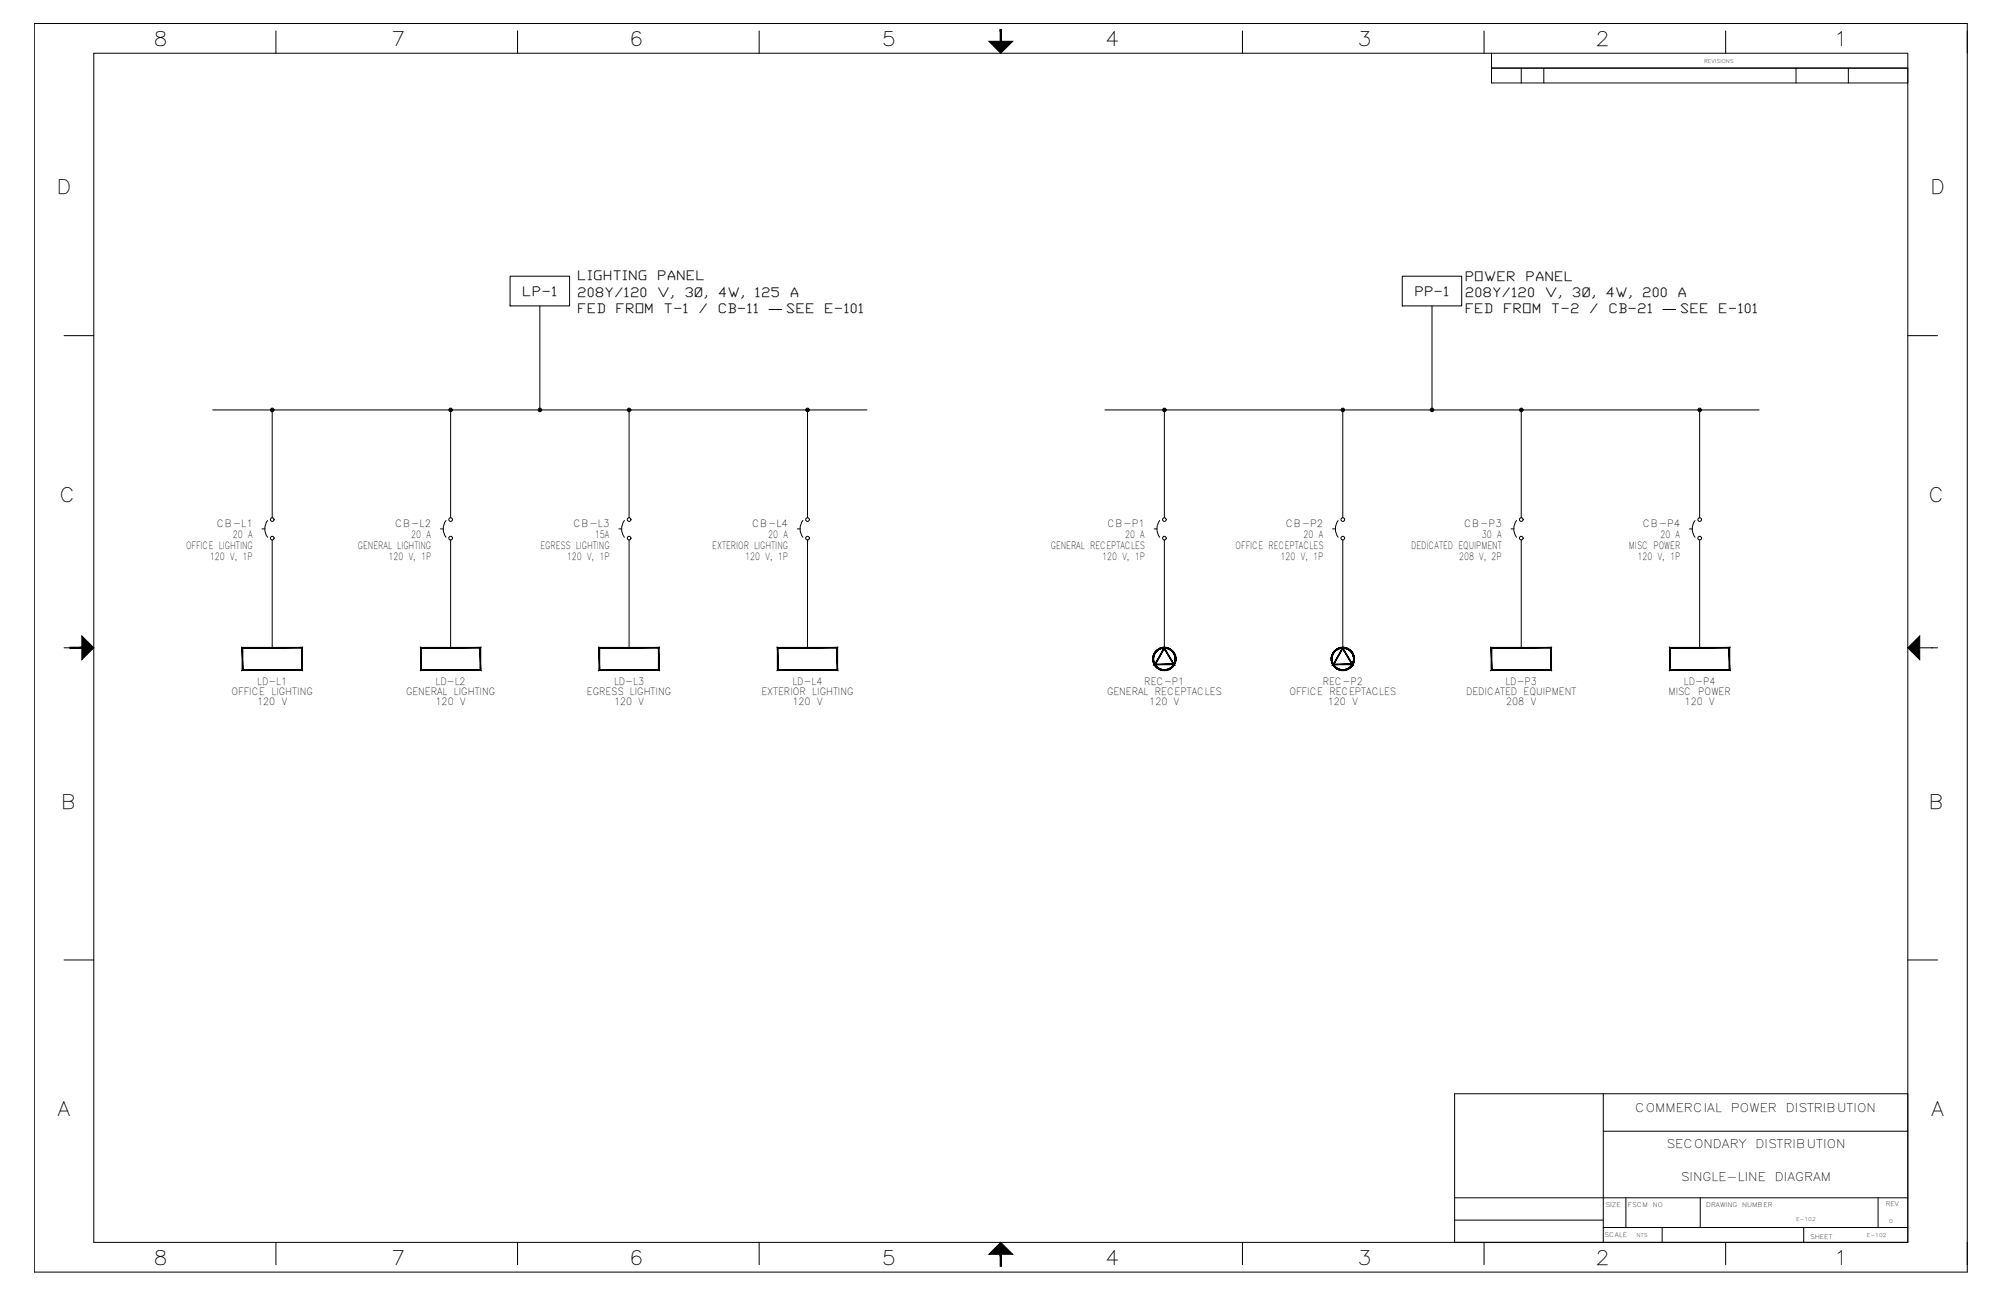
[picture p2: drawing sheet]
<svg xmlns="http://www.w3.org/2000/svg" width="864mm" height="559mm" viewBox="0 0 864 559" stroke-linecap="round" stroke-linejoin="round" font-family="sans-serif">
<!-- layer: Viewport -->
<path d="M643.4 29.4h179.6" fill="none" stroke="#000" stroke-width=".43"/>
<!-- layer: Title Block -->
<g fill="none" stroke="#000" stroke-width=".43">
<path d="M14.8 10.1h833.8v538.8h-833.8zM119 13.3v9.7M223.3 13.3v9.7M327.5 13.3v9.7M431.7 13.3v9.7M535.9 13.3v9.7M640.2 13.3v9.7M744.4 13.3v9.7M40.5 23h782.5v513.1h-782.5zM643.4 23v6.4h179.6M643.4 35.8h179.6M656.2 29.4v6.4"/>
<path d="M666 29.4v6.4M774.7 29.4v6.4M797.3 29.4v6.4M27.6 144.8h12.9M823 144.8h12.8M27.6 279.5h12.9M30.2 279.5h.1M823 279.5h12.8M833.2 279.5h.1M27.6 414.2h12.9M823 414.2h12.8M691.6 472v64.1"/>
<path d="M823 472h-195.5v64.1M691.6 488.1h131.4M627.5 516.9h195.5M701.4 516.9v12.8M733.4 516.9v12.8M810.1 516.9v12.8M119 536.1v9.6M223.3 536.1v9.6M327.5 536.1v9.6M431.7 536.1v9.6M535.9 536.1v9.6M627.5 526.5h64.1"/>
<path d="M640.2 536.1v9.6M691.6 529.7h131.4M717 529.7v6.4M744.4 536.1v9.6M778.1 529.7v6.4"/>
</g>
<g fill="#000" stroke="#000" stroke-width=".43">
<path d="M426.6 17.8h10.2l-5.1 5.2zM35.3 274.4l5.2 5.1-5.2 5.2zM823 279.5l5.1-5.1v10.3zM431.7 536.1l5.1 5.1h-10.2z"/>
<path d="M431.4 12.7l.6 5.1v-5.1zM431.4 12.7l.6 5.1h-.6z"/>
<path d="M30.2 279.3v.5l5.1-.5zM30.2 279.8l5.1-.5v.5z"/>
<path d="M431.4 541.2v5.2h.6zM431.4 541.2h.6v5.2z"/>
</g>
<!-- layer: 0 -->
<path d="M643.4 29.4v6.4M823 29.4v6.4M220 119.2h25.7v12.8h-25.7zM604.9 119.2h25.6v12.8h-25.6zM91.8 176.9h282.2M476.6 176.9h282.2M823 472v64.1h-195.5" fill="none" stroke="#000" stroke-width=".43"/>
<!-- layer: GRY_20AWG -->
<g fill="none" stroke="#000" stroke-width=".43">
<path d="M232.9 132v44.9M617.7 132v44.9M117.4 176.9v46.5M194.4 176.9v46.5M271.4 176.9v46.5M348.3 176.9v46.5M502.3 176.9v46.5M579.2 176.9v46.5M656.2 176.9v46.5M733.2 176.9v46.5M117.4 233v46.5M194.4 233v46.5"/>
<path d="M271.4 233v46.5M348.3 233v46.5M502.3 233v46.5M579.2 233v46.5M656.2 233v46.5M733.2 233v46.5"/>
</g>
<!-- layer: SYMS -->
<g fill="none" stroke="#000" stroke-width=".43">
<path d="M113 228.2h1.2M115.4 224.6a6 6 0 0 0 0 7.2M190 228.2h1.2M192.4 224.6a6 6 0 0 0 0 7.2M267 228.2h1.1M269.4 224.6a6 6 0 0 0 0 7.2M343.9 228.2h1.2M346.3 224.6a6 6 0 0 0 0 7.2M497.9 228.2h1.2M500.3 224.6a6 6 0 0 0 0 7.2M574.9 228.2h1.1M577.2 224.6a6 6 0 0 0 0 7.2"/>
<path d="M651.8 228.2h1.2M654.2 224.6a6 6 0 0 0 0 7.2M728.8 228.2h1.2M731.2 224.6a6 6 0 0 0 0 7.2"/>
<circle cx="117.4" cy="176.9" r=".77"/>
<circle cx="117.4" cy="176.9" r=".48"/>
<circle cx="117.4" cy="176.9" r=".24"/>
<circle cx="194.4" cy="176.9" r=".77"/>
<circle cx="194.4" cy="176.9" r=".48"/>
<circle cx="194.4" cy="176.9" r=".24"/>
<circle cx="232.9" cy="176.9" r=".77"/>
<circle cx="232.9" cy="176.9" r=".48"/>
<circle cx="232.9" cy="176.9" r=".24"/>
<circle cx="271.4" cy="176.9" r=".77"/>
<circle cx="271.4" cy="176.9" r=".48"/>
<circle cx="271.4" cy="176.9" r=".24"/>
<circle cx="348.3" cy="176.9" r=".77"/>
<circle cx="348.3" cy="176.9" r=".48"/>
<circle cx="348.3" cy="176.9" r=".24"/>
<circle cx="502.3" cy="176.9" r=".77"/>
<circle cx="502.3" cy="176.9" r=".48"/>
<circle cx="502.3" cy="176.9" r=".24"/>
<circle cx="579.2" cy="176.9" r=".77"/>
<circle cx="579.2" cy="176.9" r=".48"/>
<circle cx="579.2" cy="176.9" r=".24"/>
<circle cx="617.7" cy="176.9" r=".77"/>
<circle cx="617.7" cy="176.9" r=".48"/>
<circle cx="617.7" cy="176.9" r=".24"/>
<circle cx="656.2" cy="176.9" r=".77"/>
<circle cx="656.2" cy="176.9" r=".48"/>
<circle cx="656.2" cy="176.9" r=".24"/>
<circle cx="733.2" cy="176.9" r=".77"/>
<circle cx="733.2" cy="176.9" r=".48"/>
<circle cx="733.2" cy="176.9" r=".24"/>
<circle cx="117.4" cy="232.2" r=".79"/>
<circle cx="117.4" cy="224.2" r=".79"/>
<circle cx="194.4" cy="232.2" r=".79"/>
<circle cx="194.4" cy="224.2" r=".79"/>
<circle cx="271.4" cy="224.2" r=".79"/>
<circle cx="271.4" cy="232.2" r=".79"/>
<circle cx="348.3" cy="232.2" r=".79"/>
<circle cx="348.3" cy="224.2" r=".79"/>
<circle cx="502.3" cy="232.2" r=".79"/>
<circle cx="502.3" cy="224.2" r=".79"/>
<circle cx="579.2" cy="224.2" r=".79"/>
<circle cx="579.2" cy="232.2" r=".79"/>
<circle cx="656.2" cy="232.2" r=".79"/>
<circle cx="656.2" cy="224.2" r=".79"/>
<circle cx="733.2" cy="224.2" r=".79"/>
<circle cx="733.2" cy="232.2" r=".79"/>
</g>
<g fill="#000" stroke="#000" stroke-width=".43">
<path d="M104.4 279.4l.4 .3 25.6-.3zM104.8 279.7l25.6-.3-.3 .3zM130.4 279.4l-.3 .3 .3 9.6zM130.1 279.7l.3 9.6-.3-.3zM104.4 289.3h26l-.3-.3zM104.4 289.3l.4-.3h25.3zM104.4 279.4v9.9l.4-.3zM104.4 279.4l.4 .3v9.3z"/>
<path d="M181.4 279.4l.3 .3 25.7-.3zM181.7 279.7l25.7-.3-.3 .3zM207.4 279.4l-.3 .3 .3 9.6zM207.1 279.7l.3 9.6-.3-.3zM181.4 289.3h26l-.3-.3zM181.4 289.3l.3-.3h25.4zM181.4 279.4v9.9l.3-.3zM181.4 279.4l.3 .3v9.3z"/>
<path d="M258.4 279.4l.3 .3 25.6-.3zM258.7 279.7l25.6-.3-.3 .3zM284.3 279.4l-.3 .3 .3 9.6zM284 279.7l.3 9.6-.3-.3zM258.4 289.3h25.9l-.3-.3zM258.4 289.3l.3-.3h25.3zM258.4 279.4v9.9l.3-.3zM258.4 279.4l.3 .3v9.3z"/>
<path d="M335.3 279.4l.4 .3 25.6-.3zM335.7 279.7l25.6-.3-.3 .3zM361.3 279.4l-.3 .3 .3 9.6zM361 279.7l.3 9.6-.3-.3zM335.3 289.3h26l-.3-.3zM335.3 289.3l.4-.3h25.3zM335.3 279.4v9.9l.4-.3zM335.3 279.4l.4 .3v9.3z"/>
<path d="M502.3 279.4l-3.8 7.1 3.8-6.5zM502.3 279.4l-3.8 7.1-.5 .3zM498 286.8l8-.3h-7.5zM498 286.8l8-.3 .6 .3zM502.3 280l3.7 6.5 .6 .3zM502.3 279.4l4.3 7.4-4.3-6.8z"/>
<path d="M579.2 279.4l-3.7 7.1 3.7-6.5zM579.2 279.4l-3.7 7.1-.6 .3zM574.9 286.8l8.1-.3h-7.5zM574.9 286.8l8.1-.3 .6 .3zM579.2 280l3.8 6.5 .6 .3zM579.2 279.4l4.4 7.4-4.4-6.8z"/>
<path d="M643.2 279.4l.3 .3 25.7-.3zM643.5 279.7l25.7-.3-.3 .3zM669.2 279.4l-.3 .3 .3 9.6zM668.9 279.7l.3 9.6-.3-.3zM643.2 289.3h26l-.3-.3zM643.2 289.3l.3-.3h25.4zM643.2 279.4v9.9l.3-.3zM643.2 279.4l.3 .3v9.3z"/>
<path d="M720.2 279.4l.3 .3 25.7-.3zM720.5 279.7l25.7-.3-.4 .3zM745.8 279.7l.4 9.6v-9.9zM745.8 279.7l.4 9.6-.4-.3zM720.2 289.3h26l-.4-.3zM720.2 289.3l.3-.3h25.3zM720.2 279.4v9.9l.3-.3zM720.2 279.4l.3 .3v9.3z"/>
<path d="M501.7 289l.6 .3h-.7zM501.7 289l.6 .3v-.3zM502.3 289l.6 .3h-.6zM502.3 289l.6 .3v-.3zM502.9 289l.7 .1-.7 .2zM502.9 289l.7 .1-.1-.3zM503.5 288.8l.7 .1-.6 .2zM503.5 288.8l.7 .1-.2-.3zM504 288.6l.7 .1-.5 .2zM504 288.6l.7 .1-.1-.3zM504.6 288.4l.7-.1-.6 .4zM504.6 288.4l.7-.1-.2-.3zM505.1 288l.7-.1-.5 .4zM505.1 288l.7-.1-.2-.3zM505.6 287.6l.6-.2-.4 .5zM506 287.2l-.4 .4 .6-.2zM506 287.2l.6-.4-.4 .6zM506.3 286.7l-.3 .5 .6-.4zM506.3 286.7l.6-.5-.3 .6zM506.6 286.1l-.3 .6 .6-.5zM506.6 286.1l.5-.5-.2 .6zM506.8 285.5l-.2 .6 .5-.5zM507.2 285l-.1 .6-.3-.1zM506.9 285l-.1 .5 .4-.5zM507.2 284.3v.7h-.3zM506.9 284.3v.7l.3-.7zM507.2 283.7v.6h-.3zM506.9 283.7v.6l.3-.6zM507.1 283l.1 .7h-.3zM506.8 283.1l.1 .6 .2-.7zM506.9 282.4l.2 .6-.3 .1zM506.6 282.6l.2 .5 .1-.7zM506.6 281.9l.3 .5-.3 .2zM506.3 282l.3 .6v-.7zM506.2 281.3l.4 .6-.3 .1zM506 281.5l.3 .5-.1-.7zM505.8 280.8l.4 .5-.2 .2zM505.8 280.8l-.2 .3 .4 .4zM505.3 280.4l.5 .4-.2 .3zM505.3 280.4l-.2 .3 .5 .4zM504.7 280l.6 .4-.2 .3zM504.7 280l-.1 .3 .5 .4zM504.2 279.7l.5 .3-.1 .3zM504.2 279.7l-.2 .3 .6 .3zM503.6 279.5l.6 .2-.2 .3zM503.6 279.5l-.1 .4 .5 .1zM502.9 279.4l.7 .1-.1 .4zM502.9 279.4v.3l.6 .2zM502.3 279.4h.6v.3zM502.3 279.4v.3h.6zM501.6 279.4h.7v.3zM501.6 279.4l.1 .3h.6zM501 279.5l.6-.1 .1 .3zM501 279.5l.1 .4 .6-.2zM500.4 279.7l.6-.2 .1 .4zM500.4 279.7l.1 .3 .6-.1zM499.8 280l.6-.3 .1 .3zM499.8 280l.1 .3 .6-.3zM499.2 280.4l.6-.4 .1 .3zM499.2 280.4l.2 .3 .5-.4zM498.8 280.8l.4-.4 .2 .3zM498.8 280.8l.2 .3 .4-.4zM498.8 280.8l.2 .3-.7 .2zM498.3 281.3l.3 .2 .4-.4zM498.3 281.3l.3 .2-.6 .4zM498 281.9l.2 .1 .4-.5zM498 281.9l.2 .1-.5 .4zM497.7 282.4l.3 .2 .2-.6zM497.7 282.4l.3 .2-.5 .4zM497.5 283l.3 .1 .2-.5zM497.5 283l.3 .1-.5 .6zM497.8 283.1l-.5 .6h.4zM497.3 283.7h.4l-.4 .6zM497.7 283.7l-.4 .6h.3zM497.3 284.3h.3l-.3 .7zM497.6 284.3l-.3 .7h.4zM497.3 285h.4l-.2 .6zM497.7 285l-.2 .6 .3-.1zM497.5 285.6l.3-.1-.1 .7zM497.8 285.5l-.1 .7 .3-.1zM497.7 286.2l.3-.1v.7zM498 286.1v.7l.2-.1zM498 286.8l.2-.1 .1 .7zM498.2 286.7l.1 .7 .3-.2zM498.3 287.4l.3-.2 .2 .7zM498.6 287.2l.2 .7 .2-.3zM498.8 287.9l.2-.3 .2 .7zM499 287.6l.2 .7 .2-.3zM499.4 288l.4 .7-.6-.4zM499.4 288l.4 .7 .1-.3zM499.9 288.4l.5 .5-.6-.2zM499.9 288.4l.5 .5 .1-.3zM500.5 288.6l.5 .5-.6-.2zM500.5 288.6l.5 .5 .1-.3zM501.1 288.8l.5 .5-.6-.2zM501.1 288.8l.5 .5 .1-.3z"/>
<path d="M578.6 289l.6 .3h-.6zM578.6 289l.6 .3v-.3zM579.2 289l.7 .3h-.7zM579.2 289l.7 .3-.1-.3zM579.8 289l.7 .1-.6 .2zM579.8 289l.7 .1-.1-.3zM580.4 288.8l.7 .1-.6 .2zM580.4 288.8l.7 .1-.1-.3zM581 288.6l.7 .1-.6 .2zM581 288.6l.7 .1-.1-.3zM581.6 288.4l.7-.1-.6 .4zM581.6 288.4l.7-.1-.2-.3zM582.1 288l.6-.1-.4 .4zM582.1 288l.6-.1-.2-.3zM582.5 287.6l.7-.2-.5 .5zM582.9 287.2l-.4 .4 .7-.2zM582.9 287.2l.7-.4-.4 .6zM583.3 286.7l-.4 .5 .7-.4zM583.3 286.7l.5-.5-.2 .6zM583.5 286.1l-.2 .6 .5-.5zM583.5 286.1l.5-.5-.2 .6zM583.7 285.5l-.2 .6 .5-.5zM584.2 285l-.2 .6-.3-.1zM583.8 285l-.1 .5 .5-.5zM584.2 284.3v.7h-.4zM583.9 284.3l-.1 .7 .4-.7zM584.2 283.7v.6h-.3zM583.8 283.7l.1 .6 .3-.6zM584 283l.2 .7h-.4zM583.7 283.1l.1 .6 .2-.7zM583.8 282.4l.2 .6-.3 .1zM583.5 282.6l.2 .5 .1-.7zM583.6 281.9l.2 .5-.3 .2zM583.3 282l.2 .6 .1-.7zM583.2 281.3l.4 .6-.3 .1zM582.9 281.5l.4 .5-.1-.7zM582.7 280.8l.5 .5-.3 .2zM582.7 280.8l-.2 .3 .4 .4zM582.3 280.4l.4 .4-.2 .3zM582.3 280.4l-.2 .3 .4 .4zM581.7 280l.6 .4-.2 .3zM581.7 280l-.1 .3 .5 .4zM581.1 279.7l.6 .3-.1 .3zM581.1 279.7l-.1 .3 .6 .3zM580.5 279.5l.6 .2-.1 .3zM580.5 279.5l-.1 .4 .6 .1zM579.9 279.4l.6 .1-.1 .4zM579.9 279.4l-.1 .3 .6 .2zM579.2 279.4h.7l-.1 .3zM579.2 279.4v.3h.6zM578.6 279.4h.6v.3zM578.6 279.4v.3h.6zM577.9 279.5l.7-.1v.3zM577.9 279.5l.1 .4 .6-.2zM577.3 279.7l.6-.2 .1 .4zM577.3 279.7l.2 .3 .5-.1zM576.8 280l.5-.3 .2 .3zM576.8 280l.1 .3 .6-.3zM576.2 280.4l.6-.4 .1 .3zM576.2 280.4l.2 .3 .5-.4zM575.7 280.8l.5-.4 .2 .3zM575.7 280.8l.3 .3 .4-.4zM575.7 280.8l.3 .3-.7 .2zM575.3 281.3l.2 .2 .5-.4zM575.3 281.3l.2 .2-.6 .4zM574.9 281.9l.3 .1 .3-.5zM574.9 281.9l.3 .1-.6 .4zM574.6 282.4l.3 .2 .3-.6zM574.6 282.4l.3 .2-.5 .4zM574.4 283l.3 .1 .2-.5zM574.4 283l.3 .1-.4 .6zM574.7 283.1l-.4 .6h.3zM574.3 283.7h.3l-.3 .6zM574.6 283.7l-.3 .6h.3zM574.3 284.3h.3l-.3 .7zM574.6 284.3l-.3 .7h.3zM574.3 285h.3l-.2 .6zM574.6 285l-.2 .6 .3-.1zM574.4 285.6l.3-.1-.1 .7zM574.7 285.5l-.1 .7 .3-.1zM574.6 286.2l.3-.1v.7zM574.9 286.1v.7l.3-.1zM574.9 286.8l.3-.1 .1 .7zM575.2 286.7l.1 .7 .2-.2zM575.3 287.4l.2-.2 .2 .7zM575.5 287.2l.2 .7 .3-.3zM575.7 287.9l.3-.3 .2 .7zM576 287.6l.2 .7 .2-.3zM576.4 288l.4 .7-.6-.4zM576.4 288l.4 .7 .1-.3zM576.9 288.4l.4 .5-.5-.2zM576.9 288.4l.4 .5 .2-.3zM577.5 288.6l.4 .5-.6-.2zM577.5 288.6l.4 .5 .1-.3zM578 288.8l.6 .5-.7-.2zM578 288.8l.6 .5v-.3z"/>
</g>
<g font-size="8.6">
<text x="66.2" y="19.8">8</text>
<text x="168.7" y="19.8">7</text>
<text x="271.5" y="19.8">6</text>
<text x="380.4" y="19.8">5</text>
<text x="476.7" y="19.8">4</text>
<text x="585.6" y="19.8">3</text>
<text x="688.2" y="19.8">2</text>
<text x="791" y="19.8">1</text>
<text x="24.4" y="83.9">D</text>
<text x="832.6" y="83.9">D</text>
<text x="25.6" y="216.7">C</text>
<text x="832" y="216.7">C</text>
<text x="26.2" y="349">B</text>
<text x="832" y="349">B</text>
<text x="24.8" y="481.6">A</text>
<text x="833" y="481.6">A</text>
<text x="66.2" y="545.7">8</text>
<text x="168.7" y="545.7">7</text>
<text x="271.5" y="545.7">6</text>
<text x="380.4" y="545.7">5</text>
<text x="476.7" y="545.7">4</text>
<text x="585.6" y="545.7">3</text>
<text x="688.2" y="545.7">2</text>
<text x="791" y="545.7">1</text>
</g>
<g font-size="5.7">
<text x="249" y="120.9">LIGHTING</text>
<text x="283.4" y="120.9">PANEL</text>
<text x="631.8" y="121.1">POWER</text>
<text x="658" y="121.1">PANEL</text>
<text x="225.3" y="127.6">LP-1</text>
<text x="249" y="128.1">208Y/120</text>
<text x="283.5" y="128.1">V,</text>
<text x="295.2" y="128.1">3Ø,</text>
<text x="309.7" y="128.1">4W,</text>
<text x="325.5" y="128.1">125</text>
<text x="340.7" y="128.1">A</text>
<text x="610.1" y="127.6">PP-1</text>
<text x="631.9" y="128.3">208Y/120</text>
<text x="666.4" y="128.3">V,</text>
<text x="678.1" y="128.3">3Ø,</text>
<text x="692.5" y="128.3">4W,</text>
<text x="708.4" y="128.3">200</text>
<text x="723.6" y="128.3">A</text>
<text x="249" y="135">FED</text>
<text x="265.5" y="135">FROM</text>
<text x="286.2" y="135">T-1</text>
<text x="301.4" y="135">/</text>
<text x="309.6" y="135">CB-11</text>
<text x="331.7" y="135">— SEE</text>
<text x="355.6" y="135">E-101</text>
<text x="631.8" y="135.2">FED</text>
<text x="648.4" y="135.2">FROM</text>
<text x="669" y="135.2">T-2</text>
<text x="685.6" y="135.2">/</text>
<text x="693.9" y="135.2">CB-21</text>
<text x="717.3" y="135.2">— SEE</text>
<text x="741.2" y="135.2">E-101</text>
</g>
<g font-size="5.2">
<text x="705.3" y="480">COMMERCIAL</text>
<text x="746.7" y="480">POWER</text>
<text x="770.4" y="480">DISTRIBUTION</text>
<text x="718.9" y="495.3">SECONDARY</text>
<text x="757.3" y="495.3">DISTRIBUTION</text>
<text x="725.1" y="509.6">SINGLE-LINE</text>
<text x="765.6" y="509.6">DIAGRAM</text>
</g>
<g font-size="4.3">
<text x="93.5" y="227.4">CB-L1</text>
<text x="170.5" y="227.4">CB-L2</text>
<text x="247.4" y="227.4">CB-L3</text>
<text x="324.4" y="227.4">CB-L4</text>
<text x="477.7" y="227.4">CB-P1</text>
<text x="554.7" y="227.4">CB-P2</text>
<text x="631.6" y="227.4">CB-P3</text>
<text x="708.6" y="227.4">CB-P4</text>
<text x="100.5" y="232.2">20 A</text>
<text x="177.4" y="232.2">20 A</text>
<text x="256.7" y="232.2">15A</text>
<text x="331.4" y="232.2">20 A</text>
<text x="485.3" y="232.2">20 A</text>
<text x="562.3" y="232.2">20 A</text>
<text x="639.2" y="232.2">30 A</text>
<text x="716.2" y="232.2">20 A</text>
<text x="80.2" y="237">OFFICE LIGHTING</text>
<text x="154.4" y="237">GENERAL LIGHTING</text>
<text x="233.1" y="237">EGRESS LIGHTING</text>
<text x="307.3" y="237">EXTERIOR LIGHTING</text>
<text x="453.3" y="237">GENERAL RECEPTACLES</text>
<text x="533" y="237">OFFICE RECEPTACLES</text>
<text x="608.7" y="237">DEDICATED EQUIPMENT</text>
<text x="702.7" y="237">MISC POWER</text>
<text x="90.6" y="241.9">120 V, 1P</text>
<text x="167.6" y="241.9">120 V, 1P</text>
<text x="244.5" y="241.9">120 V, 1P</text>
<text x="321.5" y="241.9">120 V, 1P</text>
<text x="475.4" y="241.9">120 V, 1P</text>
<text x="552.4" y="241.9">120 V, 1P</text>
<text x="629.4" y="241.9">208 V, 2P</text>
<text x="706.3" y="241.9">120 V, 1P</text>
<text x="99.9" y="300">OFFICE LIGHTING</text>
<text x="110.9" y="295.6">LD-L1</text>
<text x="175.2" y="300">GENERAL LIGHTING</text>
<text x="187.9" y="295.6">LD-L2</text>
<text x="253.2" y="300">EGRESS LIGHTING</text>
<text x="264.9" y="295.6">LD-L3</text>
<text x="328.5" y="300">EXTERIOR LIGHTING</text>
<text x="341.8" y="295.6">LD-L4</text>
<text x="477.6" y="300">GENERAL RECEPTACLES</text>
<text x="493.6" y="295.6">REC-P1</text>
<text x="556.2" y="300">OFFICE RECEPTACLES</text>
<text x="570.6" y="295.6">REC-P2</text>
<text x="632.4" y="300">DEDICATED EQUIPMENT</text>
<text x="649.4" y="295.6">LD-P3</text>
<text x="719.7" y="300">MISC POWER</text>
<text x="726.4" y="295.6">LD-P4</text>
<text x="110.9" y="304.4">120 V</text>
<text x="187.9" y="304.4">120 V</text>
<text x="264.9" y="304.4">120 V</text>
<text x="341.8" y="304.4">120 V</text>
<text x="495.8" y="304.4">120 V</text>
<text x="572.7" y="304.4">120 V</text>
<text x="649.7" y="304.4">208 V</text>
<text x="726.7" y="304.4">120 V</text>
</g>
<g font-size="2.8">
<text x="692.5" y="520.7">SIZE</text>
<text x="702.3" y="520.6">FSCM</text>
<text x="712.9" y="520.6">NO</text>
<text x="736.1" y="520.8">DRAWING</text>
<text x="751.5" y="520.8">NUMBER</text>
<text x="813.4" y="520.5">REV</text>
<text x="692.2" y="533.9">SCALE</text>
<text x="780.8" y="534.4">SHEET</text>
</g>
<g font-size="2.2">
<text x="735.1" y="27.3">REVISIONS</text>
<text x="774.8" y="526.9">E-102</text>
<text x="814.9" y="527.9">0</text>
<text x="706" y="533.7">NTS</text>
<text x="805.3" y="533.7">E-102</text>
</g>
</svg>
